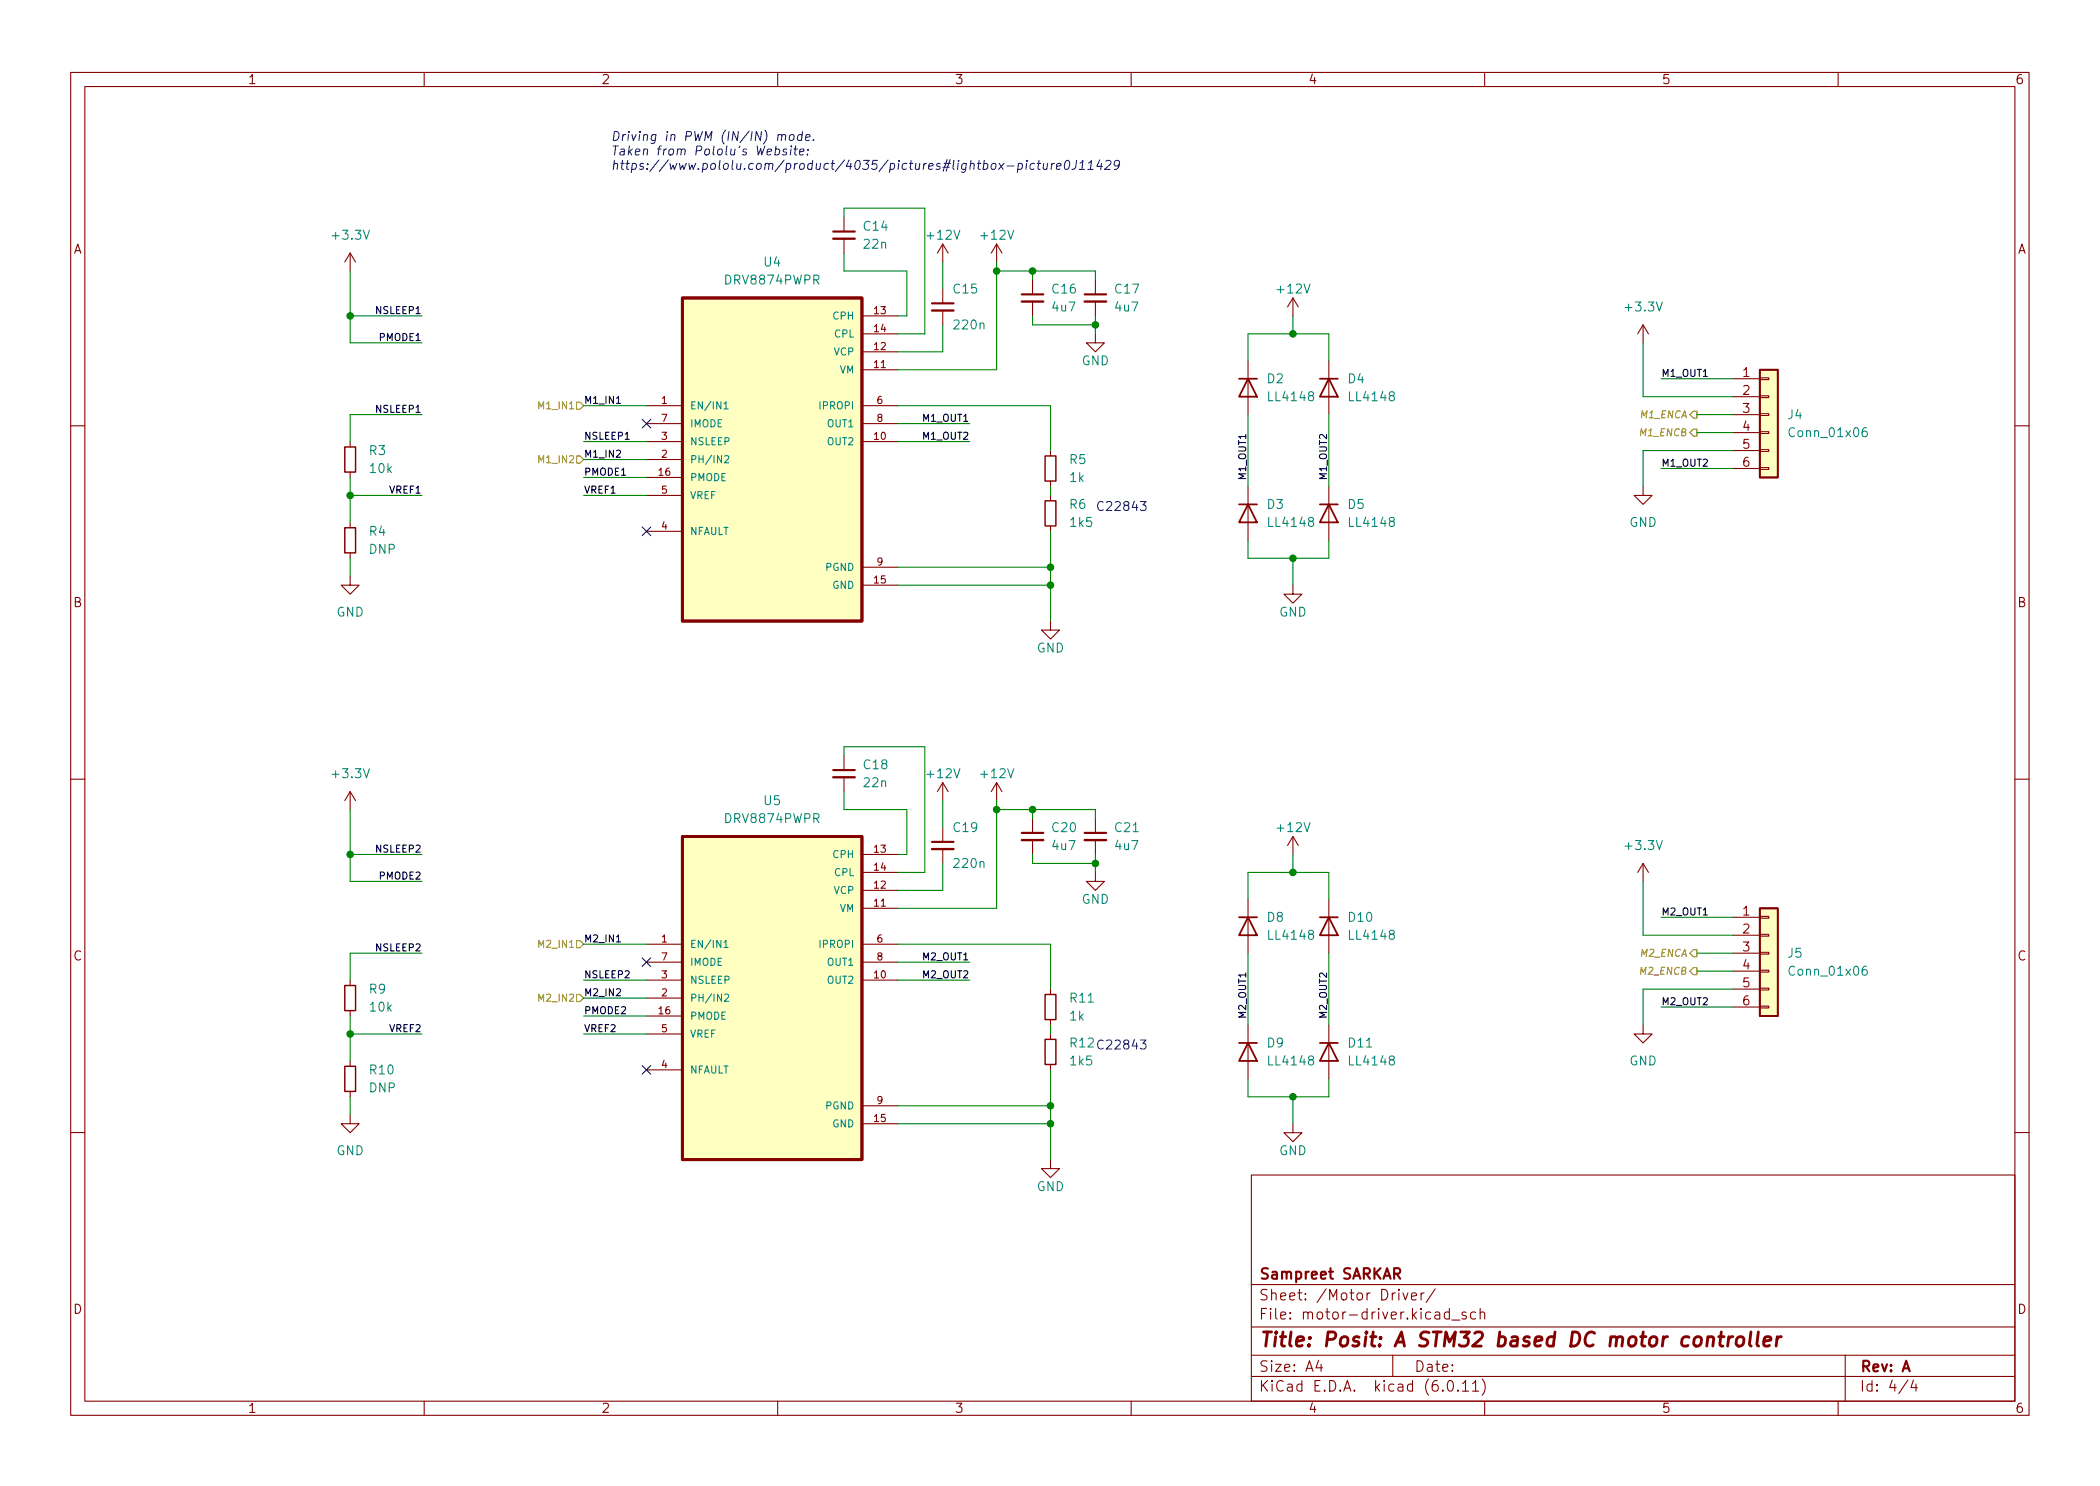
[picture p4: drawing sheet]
<svg xmlns="http://www.w3.org/2000/svg" width="297mm" height="210mm" viewBox="0 0 297 210" stroke-linecap="round" stroke-linejoin="round" font-family="sans-serif">
<g fill="none" stroke="#840000" stroke-width=".15">
<path d="M10 10.2h277v190.1h-277zM12 12.2h273v186.1h-273zM60 10.2v2M110 10.2v2M160 10.2v2M210 10.2v2M260 10.2v2M49.5 35.8l-.7 1.3M49.5 35.8v2.5M49.5 35.8l.8 1.3M119.4 30.7v2.1M119.4 33.8v2"/>
<path d="M133.3 34.5v2.6M133.3 34.5l-.7 1.3M133.3 34.5l.8 1.3M141 34.5v2.6M141 34.5l-.8 1.3M141 34.5l.7 1.3M146 39.6v2.1M154.9 39.6v2.1M91.4 57.4h5.1M91.4 59.9h5.1M121.9 57.4h5.1M121.9 52.3h5.1"/>
<path d="M121.9 49.8h5.1M121.9 44.7h5.1M121.9 47.2h5.1M121.9 59.9h5.1M124.7 52h.5M133.3 40.9v2M133.3 43.9v2.1M146 42.7v2M154.9 47.2v1.3h1.3l-1.3 1.3-1.2-1.3h1.2M154.9 42.7v2M176.5 51v7.7M182.9 42.2l-.8 1.2"/>
<path d="M182.9 42.2v2.5M182.9 42.2l.7 1.2M188 51v7.7M232.4 46l-.8 1.2M232.4 46v2.5M232.4 46l.8 1.2M245.1 53.6h3.8M245.1 56.1h3.8M245.1 58.7h3.8M248.9 58.5h1.3v.3h-1.3zM248.9 56h1.3v.3h-1.3zM248.9 53.5h1.3v.2h-1.3z"/>
<path d="M10 60.2h2M49.5 62.5v.7M49.5 66.8v.8M49.5 73.9v.8M49.5 78.2v.8M91.4 62.5h5.1M91.4 67.6h5.1M91.4 65h5.1M91.4 75.2h5.1M91.4 70.1h5.1M121.9 62.5h5.1M148.6 63.7v.8"/>
<path d="M148.6 68.1v.7M148.6 70.1v.8M148.6 74.4v.8M176.5 68.8v7.6M188 68.8v7.6M232.4 68.8v1.3h1.3l-1.3 1.3-1.3-1.3h1.3M245.1 61.2h3.8M245.1 63.7h3.8M245.1 66.3h3.8M248.9 66.2h1.3v.2h-1.3zM248.9 63.6h1.3v.3h-1.3zM248.9 61.1h1.3v.2h-1.3z"/>
<path d="M285 60.2h2M49.5 81.5v1.3h1.3l-1.3 1.3-1.2-1.3h1.2M121.9 82.8h5.1M121.9 80.3h5.1M148.6 87.9v1.2h1.3l-1.3 1.3-1.3-1.3h1.3M182.9 82.8v1.3h1.2l-1.2 1.2-1.3-1.2h1.3M10 110.2h2M49.5 112v2.5M49.5 112l-.7 1.3M49.5 112l.8 1.3M119.4 106.9v2.1M119.4 110v2"/>
<path d="M133.3 110.7v2.6M133.3 117.1v2M133.3 110.7l-.7 1.3M133.3 110.7l.8 1.3M141 110.7l-.8 1.3M141 110.7v2.6M141 110.7l.7 1.3M146 115.8v2.1M146 118.9v2M154.9 115.8v2.1M154.9 118.9v2M182.9 118.4v2.5"/>
<path d="M182.9 118.4l-.8 1.2M182.9 118.4l.7 1.2M285 110.2h2M49.5 138.7v.7M91.4 133.6h5.1M91.4 138.7h5.1M91.4 136.1h5.1M121.9 133.6h5.1M121.9 138.7h5.1M121.9 128.5h5.1M121.9 126h5.1M121.9 120.9h5.1"/>
<path d="M121.9 123.4h5.1M121.9 136.1h5.1M124.7 128.2h.5M133.3 120.1v2.1M148.6 139.9v.8M154.9 123.4v1.3h1.3l-1.3 1.3-1.2-1.3h1.2M176.5 127.2v7.7M188 127.2v7.7M232.4 122.2v2.5M232.4 122.2l-.8 1.2M232.4 122.2l.8 1.2M245.1 129.8h3.8"/>
<path d="M245.1 132.3h3.8M245.1 134.9h3.8M245.1 137.4h3.8M245.1 139.9h3.8M248.9 139.8h1.3v.3h-1.3zM248.9 137.3h1.3v.2h-1.3zM248.9 134.7h1.3v.3h-1.3zM248.9 132.2h1.3v.3h-1.3zM248.9 129.7h1.3v.2h-1.3zM49.5 157.7v1.3h1.3l-1.3 1.3-1.2-1.3h1.2M49.5 143v.8M49.5 150.1v.8"/>
<path d="M49.5 154.4v.8M91.4 143.8h5.1M91.4 141.2h5.1M91.4 151.4h5.1M91.4 146.3h5.1M121.9 159h5.1M121.9 156.5h5.1M148.6 144.3v.7M148.6 146.3v.8M148.6 150.6v.8M176.5 145v7.6M182.9 159v1.3h1.2l-1.2 1.2-1.3-1.2h1.3"/>
<path d="M188 145v7.6M232.4 145v1.3h1.3l-1.3 1.3-1.3-1.3h1.3M245.1 142.5h3.8M248.9 142.4h1.3v.2h-1.3zM10 160.2h2M148.6 164.1v1.2h1.3l-1.3 1.3-1.3-1.3h1.3M177 166.3h108v32h-108zM285 160.2h2M60 198.3v2M110 198.3v2M160 198.3v2M177 194.8h108"/>
<path d="M177 191.8h108M177 187.8h108M177 181.8h108M182.5 186.5l.1 .1h-.1h-.1l.1-.1v.1M182.5 185.7l.1 .1h-.1h-.1l.1-.1v.1M184.6 183.8l.1 .1h-.1v-.1v.1M184.6 183l.1 .1h-.1v-.1v.1M193.4 182.9v1M193.8 182.9l-.3 .1-.1 .2M197 191.8v3M203 182.4l-1.3 1.9M205.4 186.8h1.1"/>
<path d="M207.4 185.7l-.4-.1-.2 .2 .1 .3 .5 .1v.1v.3h-.2h-.4M208.7 185.7l-.4-.1-.3 .3v.4l.1 .3h.2h.4M209.4 185.8a.37 .37 0 0 1 .6 0v.8M209.4 185.1v1.5M209.6 195.1a1.72 1.72 0 0 1 0 2.3M210 198.3v2M260 198.3v2M261 191.8v6.5M270.6 195.3l-.3 1h.9M271 195.8v1"/>
</g>
<path d="M212 189.2l.3-.1 .5 .1 .2 .3-.1 .6a.66 .66 0 0 1-1 .3M212.1 188.5l-.2 2M222.4 188.5h.5a.97 .97 0 0 1 .4 1.5 .9 .9 0 0 1-1.1 .5zM238.9 189.2a.66 .66 0 0 0-1 .3l-.1 .6 .2 .3 .2 .1 .6-.1" fill="none" stroke="#840000" stroke-width=".4"/>
<path d="M117.9 32.8h3M131.8 42.9h3.1M144.5 41.7h3.1M153.4 41.7h3.1M117.9 109h3M131.8 119.1h3.1M144.5 117.9h3.1M153.4 117.9h3.1M188 179.9h.6M188.2 179.4v1.3l.1 .2h.3" fill="none" stroke="#840000" stroke-width=".3"/>
<path d="M117.9 33.8h3M131.8 43.9h3.1M144.5 42.7h3.1M153.4 42.7h3.1M117.9 110h3M144.5 118.9h3.1M153.4 118.9h3.1M131.8 120.1h3.1" fill="none" stroke="#840000" stroke-width=".33"/>
<g fill="none" stroke="#008484" stroke-width=".15">
<path d="M51.4 32.6l.4 1.2 .5-1.2M115.1 39.6l.6-.1 .1-.2v-.3l-.2-.1h-.5v1.3M115.4 39.6l.4 .6M134.9 32.6l.4 1.2 .5-1.2M142.5 32.6l.5 1.2 .4-1.2M102.4 57.1l.3-.3v1.1M102.4 57.9h.6M138.6 45.8l.2-.1 .3 .1 .1 .7M184.5 40.2l.4 1.3 .4-1.3M185.3 56l-.2-.3v-.1l.2-.2 .4 .1 .1 .2-.1 .2-.5 .1-.1 .2v.3l.2 .2h.3l.2-.2-.1-.4-.1-.1M196.7 56l-.2-.3 .1-.1 .1-.2 .4 .1 .1 .2v.2l-.6 .1-.1 .2v.3l.2 .2h.3l.2-.2v-.4l-.2-.1M234.3 42.7l.4 1.3 .4-1.3"/>
<path d="M102.5 64.6l.4-.1 .2 .3-.6 .7h.6M185.3 73.8l-.2-.3v-.2l.2-.1 .4 .1 .1 .2-.1 .1-.5 .2-.1 .2v.2l.2 .3h.3l.2-.3-.1-.3-.1-.1M196.7 73.8l-.2-.3 .1-.2 .1-.1 .4 .1 .1 .2v.1l-.6 .2-.1 .2v.2l.2 .3h.3l.2-.3v-.3l-.2-.1M264 60.5a.5 .5 0 0 0-.6 .6v.4l.1 .2 .4 .1 .2-.1v-.5l-.1-.1-.4-.1-.2 .2M51.4 108.8l.4 1.2 .5-1.2M115.1 115.8l.6-.1 .1-.2v-.3l-.2-.1h-.5v1.3M115.4 115.8l.4 .6M134.9 108.8l.4 1.2 .5-1.2M142.5 108.8l.5 1.2 .4-1.2M160.3 117.7h.7M184.5 116.4l.4 1.3 .4-1.3M234.3 118.9l.4 1.3 .4-1.3"/>
<path d="M102.4 133.3l.3-.3v1.1M102.4 134.1h.6M138.6 122l.2-.1 .3 .1 .1 .7M185.3 132.2l-.2-.3v-.1l.2-.2 .4 .1 .1 .2-.1 .2-.5 .1-.1 .2v.3l.2 .2h.3l.2-.2-.1-.4-.1-.1M196.7 132.2l-.2-.3 .1-.1 .1-.2 .4 .1 .1 .2v.2l-.6 .1-.1 .2v.3l.2 .2h.3l.2-.2v-.4l-.2-.1M264 136.7a.5 .5 0 0 0-.6 .6v.4l.1 .2 .4 .1 .2-.1v-.5l-.1-.1-.4-.1-.2 .2M102.5 140.8l.4-.1 .2 .3-.6 .7h.6M153.9 141.8h.8M185.3 150l-.2-.3v-.2l.2-.1 .4 .1 .1 .2-.1 .1-.5 .2-.1 .2v.2l.2 .3h.3l.2-.3-.1-.3-.1-.1M193.3 148.1h.7M196.7 150l-.2-.3 .1-.2 .1-.1 .4 .1 .1 .2v.1l-.6 .2-.1 .2v.2l.2 .3h.3l.2-.3v-.3l-.2-.1"/>
</g>
<g fill="none" stroke="#840000" stroke-width=".25">
<path d="M175.3 53.6h2.5M176.5 53.6l1.3 2.5h-2.5zM186.7 53.6h2.5M188 53.6l1.2 2.5h-2.5zM248.9 52.3h2.6v15.3h-2.6zM175.3 71.4h2.5M176.5 71.4l1.3 2.5h-2.5zM186.7 71.4h2.5M188 71.4l1.2 2.5h-2.5zM175.3 129.8h2.5M176.5 129.8l1.3 2.5h-2.5zM186.7 129.8h2.5"/>
<path d="M188 129.8l1.2 2.5h-2.5zM248.9 128.5h2.6v15.3h-2.6zM175.3 147.6h2.5M176.5 147.6l1.3 2.5h-2.5zM186.7 147.6h2.5M188 147.6l1.2 2.5h-2.5z"/>
</g>
<g fill="#ffffc2" stroke="#ffffc2" stroke-width=".14">
<path d="M248.9 52.3h2.6v15.3h-2.6z"/>
<path d="M96.5 42.2h25.4v45.7h-25.4z"/>
<path d="M248.9 128.5h2.6v15.3h-2.6z"/>
<path d="M96.5 118.4h25.4v45.7h-25.4z"/>
</g>
<path d="M48.8 74.7h1.5v3.5h-1.5zM48.8 63.2h1.5v3.6h-1.5zM147.8 64.5h1.6v3.6h-1.6zM147.8 70.9h1.6v3.5h-1.6zM48.8 139.4h1.5v3.6h-1.5zM48.8 150.9h1.5v3.5h-1.5zM147.8 140.7h1.6v3.6h-1.6zM147.8 147.1h1.6v3.5h-1.6z" fill="none" stroke="#840000" stroke-width=".2"/>
<path d="M96.5 42.2h25.4v45.7h-25.4zM96.5 118.4h25.4v45.7h-25.4z" fill="none" stroke="#840000" stroke-width=".41"/>
<path d="M80.6 57.1l.2-.2v1M80.6 57.9h.5M81.6 56.9h.4l.5 .5-.5 .5h-.4zM239.5 58.2h.5v1h-.5l-.5-.5zM80.6 64.6l.3-.1 .2 .3-.6 .7h.6M81.6 64.5h.4l.5 .5-.5 .5h-.4zM239.5 60.7h.5v1h-.5l-.5-.5zM80.6 134.1h.5M81.6 133.1h.4l.5 .5-.5 .5h-.4zM239.5 136.9h.5v1h-.5l-.5-.5zM239.5 134.4h.5v1h-.5l-.5-.5zM81.6 140.7h.4l.5 .5-.5 .5h-.4z" fill="none" stroke="#848400" stroke-width=".15"/>
<path d="M87.2 57.1h.6M87.2 133.3h.6" fill="none" stroke="#000" stroke-width=".15"/>
<g fill="none" stroke="#0000c2" stroke-width=".15">
<path d="M92.8 19.1l-.1-.1a.42 .42 0 0 0-.6 .3v.3l.1 .2h.5M92.8 19l-.1 1.1-.3 .2-.3-.1M108.2 18.4a1.47 1.47 0 0 1-.2 2M107.1 20.7l.1 1.2 .4-.9 .1 .9 .5-1.2M142.4 23.5h1M144.1 23.2h.4l.1 .2v.3a.42 .42 0 0 1-.6 .2M144.1 23.1l-.2 1.3M145.2 23.1l-.1 .9M145.3 22.7l-.1 .1M146.4 23.2l-.2-.1a.42 .42 0 0 0-.5 .3v.3l.1 .2h.5M146.7 23.1h.5M147 22.7l-.2 1.1 .1 .1 .2 .1"/>
<path d="M147.6 23.1v.8l.3 .1 .2-.2M148.2 23.1l-.1 .9M148.8 23.1l-.1 .9M149.1 23.1l-.2 .1-.2 .2M149.5 23.5l.6-.1-.1-.2-.3-.1-.2 .2v.6h.5M150.8 22.8l.3-.1a.75 .75 0 0 1-.3 1.3l-.2-.2-.1-.3zM152.3 22.7l-.1 .9a.47 .47 0 0 1-.6 .4M152.7 24h.7M152.8 23.1l.4-.4-.2 1.3M153.9 24h.7M154 23.1l.4-.4-.2 1.3M155.6 22.6l-.5 .9h.8"/>
<path d="M155.8 23.1l-.1 .9M156.4 22.8l.2-.1h.3l.2 .1v.3l-.9 .9h.8M158.3 23.2a.41 .41 0 0 1-.7 .2v-.5a.41 .41 0 0 1 .7-.1 .94 .94 0 0 1-.4 1.2h-.3M161.3 71h.8l-.4 .4 .3 .2v.5l-.1 .1h-.4l-.2-.1M161.3 147.2h.8l-.4 .4 .3 .2v.5l-.1 .1h-.4l-.2-.1"/>
</g>
<g fill="none" stroke="#008400" stroke-width=".15">
<path d="M49.5 38.3v10.2h10.2M119.4 35.8v2.5h8.9v6.4h-1.3M119.4 30.7v-1.2h11.4v17.7h-3.8M133.3 37.1v3.8M141 37.1v15.2h-14M141 38.3h13.9v1.3M146 38.3v1.3M49.5 44.7h10.2M59.7 58.7h-10.2v3.8M82.5 57.4h8.9M127 57.4h21.6v6.3M127 59.9h10.2"/>
<path d="M133.3 46v3.8h-6.3M146 44.7v1.3h8.9M154.9 44.7v2.5M176.5 51v-3.8h11.5v3.8M176.5 58.7v10.1M182.9 44.7v2.5M188 58.7v10.1M232.4 48.5v7.6h12.7M234.9 53.6h10.2M240 58.7h5.1M49.5 70.1h10.2M49.5 67.6v6.3"/>
<path d="M49.5 79v2.5M82.5 70.1h8.9M82.5 67.6h8.9M82.5 65h8.9M82.5 62.5h8.9M127 62.5h10.2M148.6 68.8v1.3M148.6 75.2v12.7M176.5 76.4v2.6h11.5v-2.6M182.9 79v3.8M234.9 66.3h10.2M240 61.2h5.1"/>
<path d="M245.1 63.7h-12.7v5.1M127 82.8h21.6M127 80.3h21.6M49.5 114.5v10.2h10.2M119.4 106.9v-1.2h11.4v17.7h-3.8M119.4 112v2.5h8.9v6.4h-1.3M133.3 113.3v3.8M141 114.5h13.9v1.3M141 113.3v15.2h-14M146 114.5v1.3M49.5 120.9h10.2M59.7 134.9h-10.2v3.8"/>
<path d="M82.5 138.7h8.9M82.5 133.6h8.9M127 133.6h21.6v6.3M127 136.1h10.2M127 138.7h10.2M133.3 122.2v3.8h-6.3M146 120.9v1.3h8.9M154.9 120.9v2.5M176.5 127.2v-3.8h11.5v3.8M176.5 134.9v10.1M182.9 120.9v2.5M188 134.9v10.1"/>
<path d="M232.4 124.7v7.6h12.7M234.9 129.8h10.2M240 134.9h5.1M240 137.4h5.1M245.1 139.9h-12.7v5.1M49.5 143.8v6.3M49.5 155.2v2.5M49.5 146.3h10.2M82.5 143.8h8.9M82.5 141.2h8.9M82.5 146.3h8.9M127 159h21.6"/>
<path d="M127 156.5h21.6M148.6 145v1.3M148.6 151.4v12.7M176.5 152.6v2.6h11.5v-2.6M182.9 155.2v3.8M234.9 142.5h10.2"/>
</g>
<path d="M90.8 59.3l1.2 1.2M92 59.3l-1.2 1.2M90.8 74.6l1.2 1.2M92 74.6l-1.2 1.2M90.8 135.5l1.2 1.2M92 135.5l-1.2 1.2M90.8 150.8l1.2 1.2M92 150.8l-1.2 1.2" fill="none" stroke="#000084" stroke-width=".15"/>
<g fill="#008400" stroke="#008400" stroke-width=".15">
<circle cx="182.9" cy="47.2" r=".46"/>
<circle cx="148.6" cy="80.3" r=".46"/>
<circle cx="148.6" cy="82.8" r=".46"/>
<circle cx="154.9" cy="46" r=".46"/>
<circle cx="49.5" cy="44.7" r=".46"/>
<circle cx="49.5" cy="70.1" r=".46"/>
<circle cx="148.6" cy="159" r=".46"/>
<circle cx="148.6" cy="156.5" r=".46"/>
<circle cx="146" cy="114.5" r=".46"/>
<circle cx="141" cy="114.5" r=".46"/>
<circle cx="49.5" cy="146.3" r=".46"/>
<circle cx="49.5" cy="120.9" r=".46"/>
<circle cx="182.9" cy="123.4" r=".46"/>
<circle cx="154.9" cy="122.2" r=".46"/>
<circle cx="182.9" cy="155.2" r=".46"/>
<circle cx="146" cy="38.3" r=".46"/>
<circle cx="141" cy="38.3" r=".46"/>
<circle cx="182.9" cy="79" r=".46"/>
</g>
<g font-size="2.8" fill="#840000">
<text x="178" y="191.2">Title:</text>
<text x="187.3" y="191.2">Posit:</text>
<text x="197.7" y="191.2">A STM32</text>
<text x="212.7" y="191.2">based</text>
<text x="223.4" y="191.2">DC motor</text>
<text x="239.9" y="191.2">controller</text>
</g>
<g font-size="2.1" fill="#840000">
<text x="178" y="184.5">Sheet:</text>
<text x="178" y="181.5">Sampreet</text>
<text x="186.2" y="184.5">/Motor</text>
<text x="189.9" y="181.5">SARKAR</text>
<text x="195.3" y="184.5">Driver/</text>
<text x="178" y="187.2">File:</text>
<text x="184.4" y="187.2">motor-driver.kicad_sch</text>
<text x="178" y="197.4">KiCad</text>
<text x="178" y="194.6">Size:</text>
<text x="184.7" y="194.6">A4</text>
<text x="185.7" y="197.4">E.D.A.</text>
<text x="194.6" y="197.4">kicad</text>
<text x="200" y="194.6">Date:</text>
<text x="201.8" y="197.4">(6.0.11)</text>
<text x="263" y="194.6">Rev:</text>
<text x="263" y="197.4">Id:</text>
<text x="267.1" y="197.4">4/4</text>
<text x="269.1" y="194.6">A</text>
</g>
<g font-size="1.8" fill="#840000">
<text x="35" y="12.3">1</text>
<text x="85" y="12.3">2</text>
<text x="135" y="12.3">3</text>
<text x="185" y="12.3">4</text>
<text x="235" y="12.3">5</text>
<text x="285" y="12.3">6</text>
<text x="10.4" y="36.3">A</text>
<text x="285.4" y="36.3">A</text>
<text x="246.3" y="53.3">1</text>
<text x="246.3" y="55.9">2</text>
<text x="246.3" y="58.4">3</text>
<text x="246.3" y="61">4</text>
<text x="246.3" y="63.5">5</text>
<text x="246.3" y="66">6</text>
<text x="10.3" y="86.3">B</text>
<text x="285.3" y="86.3">B</text>
<text x="246.3" y="129.5">1</text>
<text x="10.3" y="136.3">C</text>
<text x="246.3" y="132.1">2</text>
<text x="246.3" y="134.6">3</text>
<text x="246.3" y="137.2">4</text>
<text x="285.3" y="136.3">C</text>
<text x="246.3" y="139.7">5</text>
<text x="246.3" y="142.2">6</text>
<text x="10.3" y="186.3">D</text>
<text x="285.3" y="186.3">D</text>
<text x="35" y="200.3">1</text>
<text x="85" y="200.3">2</text>
<text x="135" y="200.3">3</text>
<text x="185" y="200.3">4</text>
<text x="235" y="200.3">5</text>
<text x="285" y="200.3">6</text>
</g>
<g font-size="1.8" fill="#0000c2">
<text x="86.4" y="19.9">Driving</text>
<text x="86.4" y="22">Taken</text>
<text x="93.1" y="22">from</text>
<text x="94" y="19.9">in</text>
<text x="96.9" y="19.9">PWM (IN/IN)</text>
<text x="98.8" y="22">Pololu's</text>
<text x="107.9" y="22">Website:</text>
<text x="110.2" y="19.9">mode.</text>
<text x="86.4" y="24">https://www.pololu.com/product/4035/pictures#lightbox-picture0J11429</text>
<text x="154.9" y="72.3">C22843</text>
<text x="151.1" y="148.6">R12 C22843</text>
</g>
<g font-size="1.8" fill="#008484">
<text x="46.6" y="34.3">+3.3V</text>
<text x="121.9" y="33">C14</text>
<text x="121.9" y="35.6">22n</text>
<text x="130.7" y="34.3">+12V</text>
<text x="138.4" y="34.3">+12V</text>
<text x="102.3" y="40.6">DRV8874PWPR</text>
<text x="107.9" y="38.1">U4</text>
<text x="134.6" y="41.9">C15</text>
<text x="148.6" y="41.9">C16</text>
<text x="157.5" y="41.9">C17</text>
<text x="180.3" y="41.9">+12V</text>
<text x="134.6" y="47">220n</text>
<text x="148.6" y="44.5">4u7</text>
<text x="157.5" y="44.5">4u7</text>
<text x="229.5" y="44.5">+3.3V</text>
<text x="152.9" y="52.1">GND</text>
<text x="179.1" y="54.6">D2</text>
<text x="179.1" y="57.2">LL4148</text>
<text x="190.5" y="54.6">D4</text>
<text x="190.5" y="57.2">LL4148</text>
<text x="252.7" y="59.7">J4</text>
<text x="52.1" y="64.8">R3</text>
<text x="252.7" y="62.2">Conn_01x06</text>
<text x="52.1" y="67.3">10k</text>
<text x="151.1" y="66">R5</text>
<text x="151.1" y="68.6">1k</text>
<text x="52.1" y="76.2">R4</text>
<text x="151.1" y="72.4">R6</text>
<text x="151.1" y="74.9">1k5</text>
<text x="179.1" y="72.4">D3</text>
<text x="179.1" y="74.9">LL4148</text>
<text x="190.5" y="72.4">D5</text>
<text x="190.5" y="74.9">LL4148</text>
<text x="230.4" y="74.9">GND</text>
<text x="52.1" y="78.7">DNP</text>
<text x="47.5" y="87.6">GND</text>
<text x="180.9" y="87.6">GND</text>
<text x="146.6" y="92.7">GND</text>
<text x="46.6" y="110.5">+3.3V</text>
<text x="121.9" y="109.2">C18</text>
<text x="121.9" y="111.8">22n</text>
<text x="130.7" y="110.5">+12V</text>
<text x="138.4" y="110.5">+12V</text>
<text x="102.3" y="116.8">DRV8874PWPR</text>
<text x="107.9" y="114.3">U5</text>
<text x="134.6" y="118.1">C19</text>
<text x="148.6" y="118.1">C20</text>
<text x="157.5" y="118.1">C21</text>
<text x="180.3" y="118.1">+12V</text>
<text x="134.6" y="123.2">220n</text>
<text x="148.6" y="120.7">4u7</text>
<text x="157.5" y="120.7">4u7</text>
<text x="229.5" y="120.7">+3.3V</text>
<text x="152.9" y="128.3">GND</text>
<text x="179.1" y="130.8">D8</text>
<text x="190.5" y="130.8">D10</text>
<text x="179.1" y="133.4">LL4148</text>
<text x="190.5" y="133.4">LL4148</text>
<text x="252.7" y="135.9">J5</text>
<text x="52.1" y="141">R9</text>
<text x="52.1" y="143.5">10k</text>
<text x="151.1" y="142.2">R11</text>
<text x="252.7" y="138.4">Conn_01x06</text>
<text x="151.1" y="144.8">1k</text>
<text x="179.1" y="148.6">D9</text>
<text x="190.5" y="148.6">D11</text>
<text x="52.1" y="152.4">R10</text>
<text x="52.1" y="154.9">DNP</text>
<text x="151.1" y="151.1">1k5</text>
<text x="179.1" y="151.1">LL4148</text>
<text x="190.5" y="151.1">LL4148</text>
<text x="230.4" y="151.1">GND</text>
<text x="47.5" y="163.8">GND</text>
<text x="180.9" y="163.8">GND</text>
<text x="146.6" y="168.9">GND</text>
</g>
<g font-size="1.4">
<text x="53" y="44.4">NSLEEP1</text>
<text x="53.5" y="48.2">PMODE1</text>
<text x="234.9" y="53.3">M1_OUT1</text>
<text x="53" y="58.4">NSLEEP1</text>
<text x="82.5" y="57.1">M1_IN1</text>
<text x="130.3" y="59.7">M1_OUT1</text>
<text x="82.5" y="64.7">M1_IN2</text>
<text x="82.5" y="62.2">NSLEEP1</text>
<text x="130.3" y="62.2">M1_OUT2</text>
<text x="55" y="69.8">VREF1</text>
<text x="82.5" y="69.8">VREF1</text>
<text x="82.5" y="67.3">PMODE1</text>
<text x="176.3" y="68" transform="rotate(-90 176.3 68)">M1_OUT1</text>
<text x="187.7" y="68" transform="rotate(-90 187.7 68)">M1_OUT2</text>
<text x="234.9" y="66">M1_OUT2</text>
<text x="53" y="120.6">NSLEEP2</text>
<text x="53.5" y="124.4">PMODE2</text>
<text x="234.9" y="129.5">M2_OUT1</text>
<text x="53" y="134.6">NSLEEP2</text>
<text x="82.5" y="133.3">M2_IN1</text>
<text x="130.3" y="135.9">M2_OUT1</text>
<text x="82.5" y="138.4">NSLEEP2</text>
<text x="82.5" y="140.9">M2_IN2</text>
<text x="82.5" y="143.5">PMODE2</text>
<text x="130.3" y="138.4">M2_OUT2</text>
<text x="234.9" y="142.2">M2_OUT2</text>
<text x="55" y="146">VREF2</text>
<text x="82.5" y="146">VREF2</text>
<text x="176.3" y="144.2" transform="rotate(-90 176.3 144.2)">M2_OUT1</text>
<text x="187.7" y="144.2" transform="rotate(-90 187.7 144.2)">M2_OUT2</text>
</g>
<g font-size="1.4" fill="#008484">
<text x="117.7" y="45.5">CPH</text>
<text x="117.8" y="50.6">VCP</text>
<text x="117.9" y="48.1">CPL</text>
<text x="118.7" y="53.1">VM</text>
<text x="97.5" y="58.2">EN/IN1</text>
<text x="115.7" y="58.2">IPROPI</text>
<text x="97.5" y="65.8">PH/IN2</text>
<text x="97.5" y="63.3">NSLEEP</text>
<text x="97.5" y="60.8">IMODE</text>
<text x="116.9" y="63.3">OUT2</text>
<text x="116.9" y="60.8">OUT1</text>
<text x="97.5" y="68.4">PMODE</text>
<text x="97.5" y="70.9">VREF</text>
<text x="97.5" y="76">NFAULT</text>
<text x="116.6" y="81.1">PGND</text>
<text x="117.7" y="83.6">GND</text>
<text x="117.7" y="121.7">CPH</text>
<text x="117.9" y="124.3">CPL</text>
<text x="117.8" y="126.8">VCP</text>
<text x="118.7" y="129.3">VM</text>
<text x="97.5" y="134.4">EN/IN1</text>
<text x="97.5" y="137">IMODE</text>
<text x="115.7" y="134.4">IPROPI</text>
<text x="116.9" y="137">OUT1</text>
<text x="97.5" y="142">PH/IN2</text>
<text x="97.5" y="139.5">NSLEEP</text>
<text x="116.9" y="139.5">OUT2</text>
<text x="97.5" y="144.6">PMODE</text>
<text x="97.5" y="147.1">VREF</text>
<text x="97.5" y="152.2">NFAULT</text>
<text x="116.6" y="157.3">PGND</text>
<text x="117.7" y="159.8">GND</text>
</g>
<g font-size="1.4" fill="#840000">
<text x="123.4" y="44.4">13</text>
<text x="123.4" y="47">14</text>
<text x="123.4" y="52.1">11</text>
<text x="123.4" y="49.5">12</text>
<text x="93.4" y="57.1">1</text>
<text x="93.4" y="59.7">7</text>
<text x="123.9" y="57.1">6</text>
<text x="123.9" y="59.7">8</text>
<text x="93.4" y="64.8">2</text>
<text x="93.4" y="62.2">3</text>
<text x="123.4" y="62.2">10</text>
<text x="92.9" y="67.3">16</text>
<text x="93.4" y="69.8">5</text>
<text x="93.4" y="74.9">4</text>
<text x="123.4" y="82.5">15</text>
<text x="123.9" y="80">9</text>
<text x="123.4" y="125.7">12</text>
<text x="123.4" y="120.6">13</text>
<text x="123.4" y="123.2">14</text>
<text x="123.4" y="128.3">11</text>
<text x="93.4" y="133.3">1</text>
<text x="93.4" y="135.9">7</text>
<text x="123.9" y="133.3">6</text>
<text x="123.9" y="135.9">8</text>
<text x="92.9" y="143.5">16</text>
<text x="93.4" y="141">2</text>
<text x="93.4" y="138.4">3</text>
<text x="123.4" y="138.4">10</text>
<text x="93.4" y="146">5</text>
<text x="93.4" y="151.1">4</text>
<text x="123.4" y="158.7">15</text>
<text x="123.9" y="156.2">9</text>
</g>
<g font-size="1.4" fill="#848400">
<text x="75.7" y="58.2">M1_IN1</text>
<text x="232.1" y="59.5">M1_ENCA</text>
<text x="75.7" y="65.8">M1_IN2</text>
<text x="231.7" y="62">M1_ENCB</text>
<text x="75.9" y="134.4">M2_IN1</text>
<text x="232.1" y="135.7">M2_ENCA</text>
<text x="75.9" y="142">M2_IN2</text>
<text x="231.9" y="138.2">M2_ENCB</text>
</g>
</svg>
